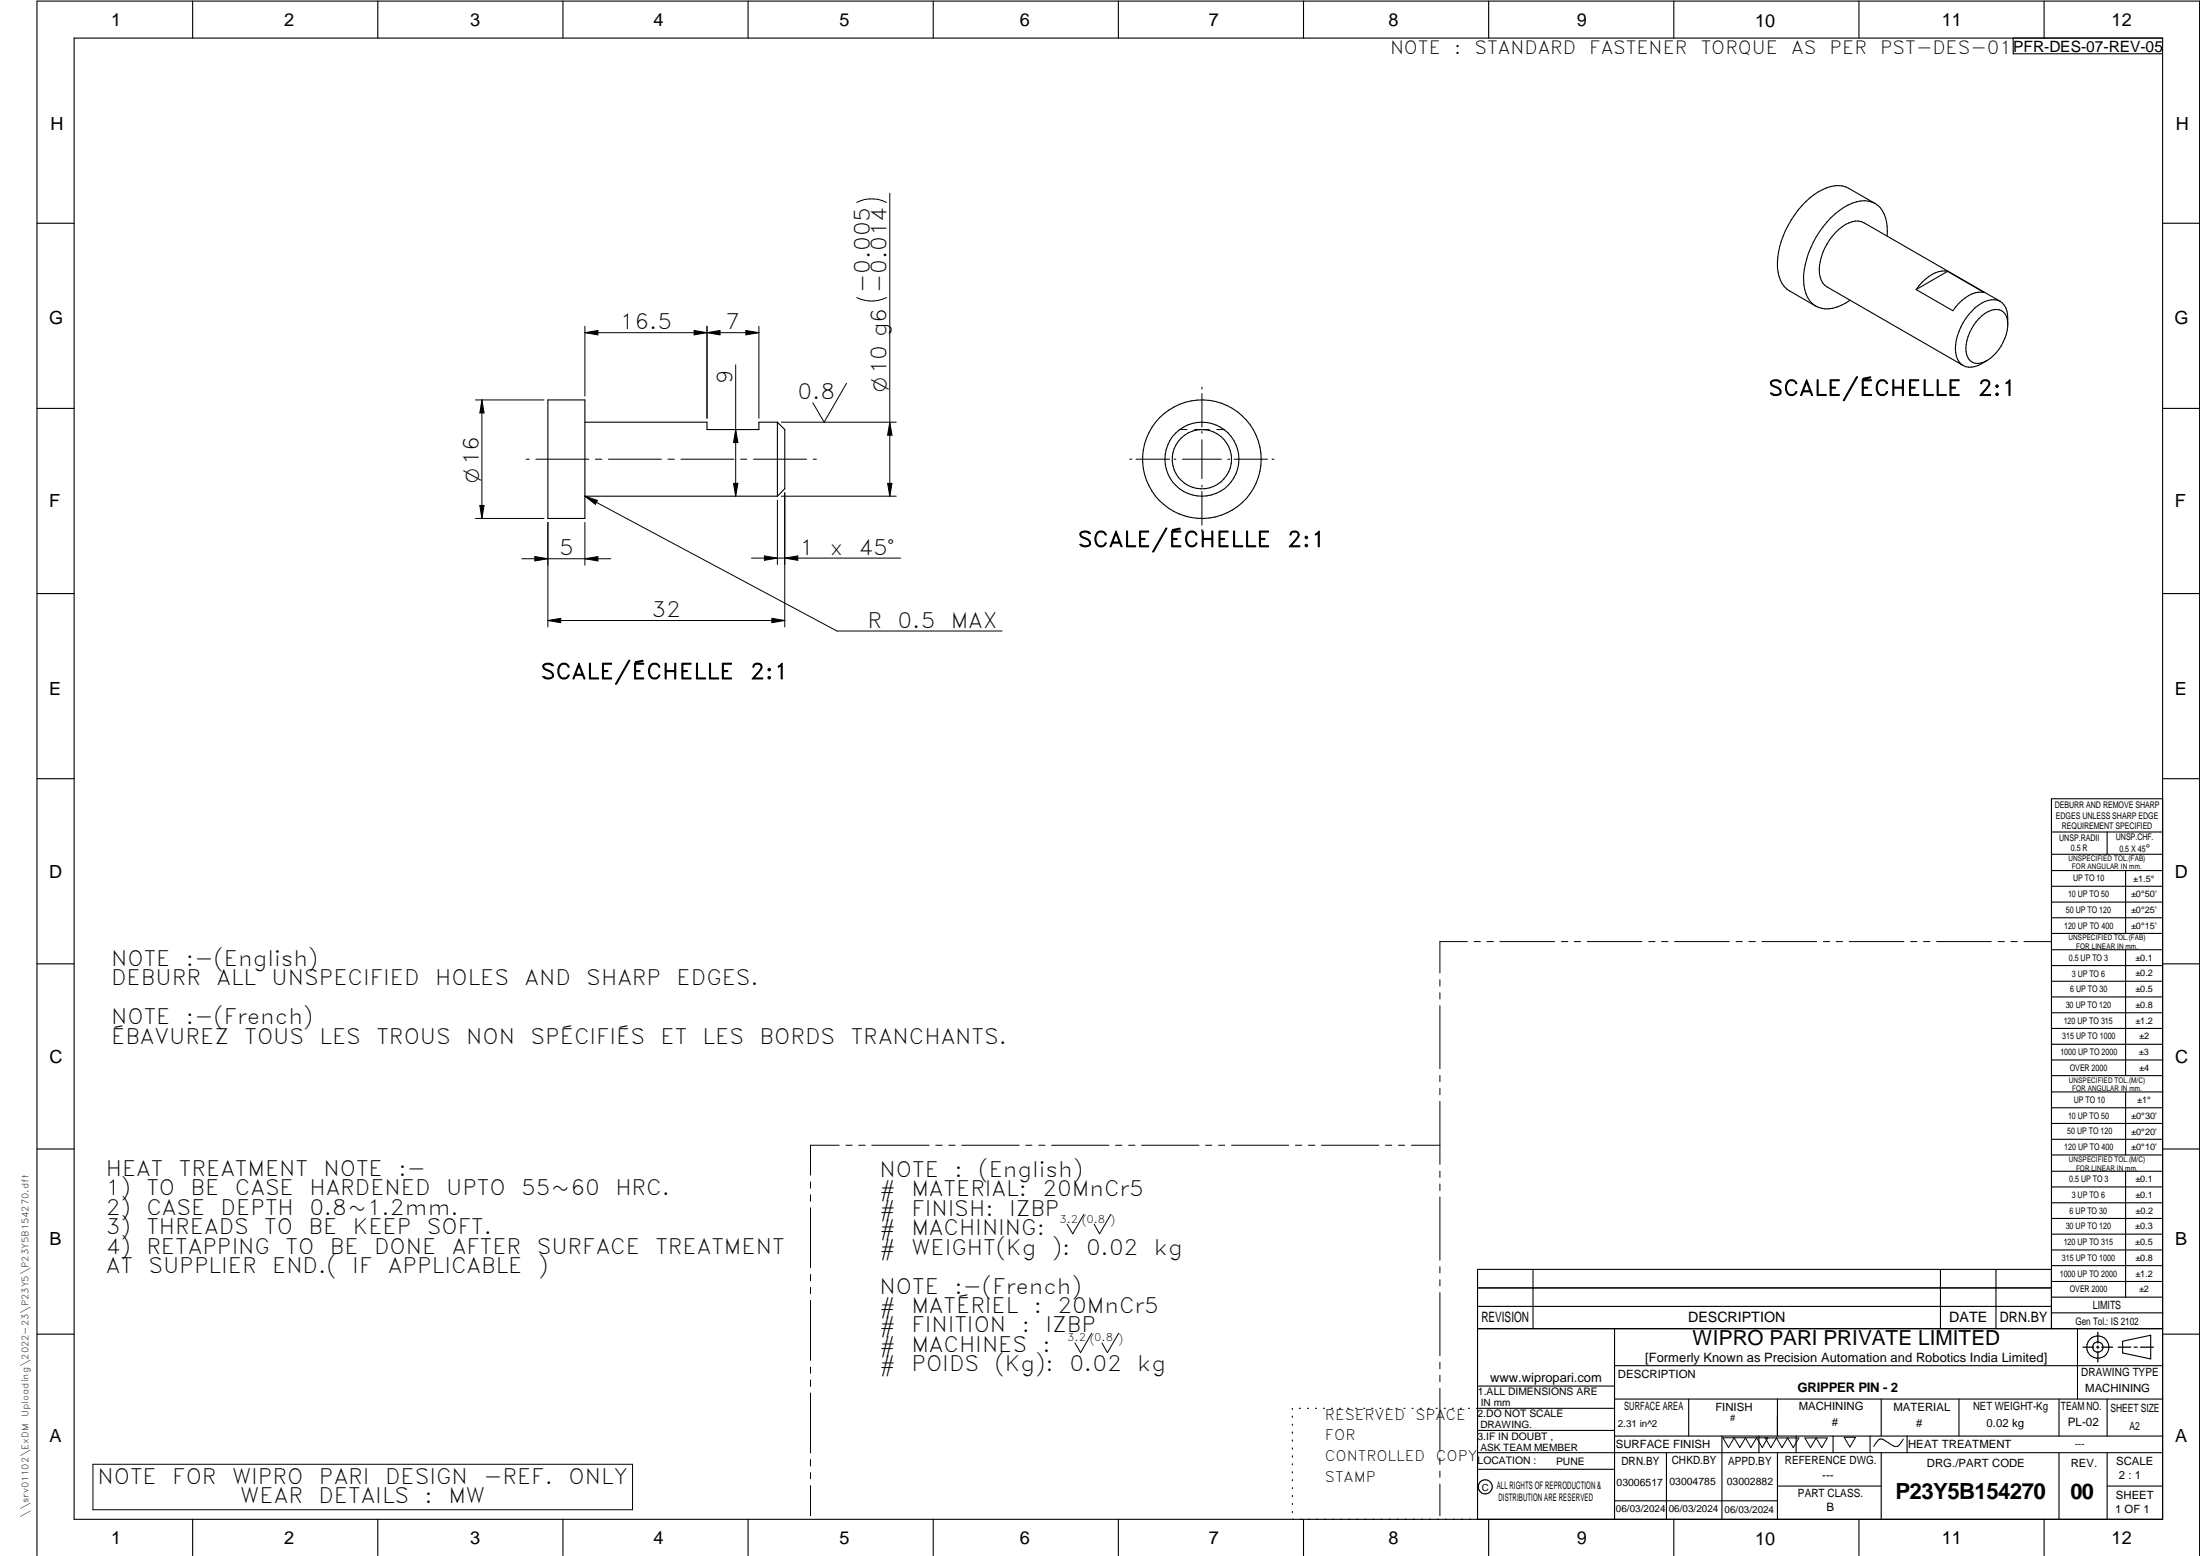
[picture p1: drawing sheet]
<svg xmlns="http://www.w3.org/2000/svg" width="594mm" height="420mm" viewBox="0 0 594 420" stroke-linecap="round" stroke-linejoin="round" font-family="sans-serif">
<g fill="none" stroke="#000" stroke-width=".3">
<path d="M20 10.3h564v400h-564zM52 .3v10M102 .3v10M152 .3v10M202 .3v10M252 .3v10M302 .3v10M352 .3v10M402 .3v10M452 .3v10M502 .3v10M543.6 10.3v4.2h40.4"/>
<path d="M552 .3v10M506.3 54.9l-7-4a8.1 8.1 0 0 0-8.3 .9 25.1 25.1 0 0 0-11 20.4 7.8 7.8 0 0 0 3.3 6.4l7 4.1M506.3 54.9a8.2 8.2 0 0 1 3.3 7.5v1.4M506.3 54.9a8.3 8.3 0 0 0-8.5 1.1 24.8 24.8 0 0 0-10.8 19.6 7.5 7.5 0 0 0 3.9 7.3 9.1 9.1 0 0 0 8.7-1.8M10 60.3h10M525.9 73.3l9.9 5.7a7.6 7.6 0 0 0-6.9 3l-1.6 1.9-9.9-5.7M525.9 73.3a7.7 7.7 0 0 0-6.9 2.9l-1.6 2M525.9 73.3l-8.5 4.9M584 60.3h10M536.5 97.4a7 7 0 0 1-5.7 1.6l-.7-.3M540.1 81.4l-36.8-21.2a6.1 6.1 0 0 0-6.8 1.8 15.2 15.2 0 0 0-5.2 11.9 4.9 4.9 0 0 0 2 3.6l36.8 21.2M540.1 81.4a6.4 6.4 0 0 0-6.8 1.8 15.5 15.5 0 0 0-5.2 12 4.5 4.5 0 0 0 2 3.5"/>
<path d="M540.1 81.4a5 5 0 0 1 2.1 4.5 12.2 12.2 0 0 1-6.4 11.8 3.3 3.3 0 0 1-4.9-2.8 11.9 11.9 0 0 1 6.8-11.1 3.2 3.2 0 0 1 4.5 3.4M10 110.3h10M147.9 108h10v32h-10zM157.9 114h33v2h14v-2h5M209.9 114v20M209.9 114l2 2v16l-2 2M584 110.3h10M157.9 134h52M10 160.3h10M584 160.3h10M10 210.3h10M584 215.7h-30v143.1"/>
<path d="M584 210.3h10M554 224.7h30M554 230.7h30M554 235.1h30M554 239.3h30M569 224.7v6M574 235.1v17M554 243.6h30M554 247.8h30M554 252.1h30M554 256.5h30M574 256.5v33.9"/>
<path d="M10 260.3h10M554 260.7h30M554 265h30M554 269.2h30M554 273.5h30M554 277.7h30M584 260.3h10M554 282h30M554 286.2h30M554 290.4h30M554 294.9h30M554 299.1h30"/>
<path d="M574 294.9v17M10 310.3h10M554 303.4h30M554 307.6h30M554 311.9h30M554 316.3h30M574 316.3v34M584 310.3h10M554 320.5h30M554 324.8h30M554 329h30M554 333.2h30"/>
<path d="M554 337.5h30M399 358.8h185M399 352.8h155M399 347.8h155M414 342.8v16M436 358.8v51.5M524 342.8v16M539 342.8v16M554 341.8h30M554 346h30M554 350.3h30M554 354.5h30"/>
<path d="M554 342.8h-155v67.5M561 358.8v19M10 360.3h10M399 374.3h37M436 368.8h148M436 377.8h148M456 377.8v10M480 377.8v10M508 377.8v10M529 377.8v10M556 377.8v10M569 377.8v10"/>
<path d="M573.2 362.2l7.6-1.6v6.3l-7.6-1.6zM584 360.3h10M349 380.3v.3M349 382.4v.3M349 384.6v.3M349 386.7v.3M349 388.8v.3M349 391v.3M349 393.1v.3M349 395.3v.3M349 397.4v.3M349 399.5v.3"/>
<path d="M350.9 380.3h.2M353.1 380.3h.2M355.2 380.3h.3M357.4 380.3h.3M359.6 380.3h.3M361.7 380.3h.3M363.9 380.3h.3M366.1 380.3h.3M368.3 380.3h.2M370.4 380.3h.3M372.6 380.3h.3M374.8 380.3h.3"/>
<path d="M376.9 380.3h.4M379.1 380.3h.3M381.3 380.3h.3M383.4 380.3h.4M385.6 380.3h.3M387.8 380.3h.3M390 380.3h.3M392.2 380.3h.3M394.3 380.3h.3M396.5 380.3h.3M398.7 380.3h37.3M399 386.2h37"/>
<path d="M399 396.7h37M436 387.8h148M450 392.3v18M465 387.8v22.5M475 387.8v4.5M480 392.3v18M485 387.8v4.5M495 387.8v4.5M505 387.8v4.5M508 392.3v18M515 387.8v4.5M556 392.3v18"/>
<path d="M569 392.3v18M584 392.3h-185M52 410.3v9.7M102 410.3v9.7M152 410.3v9.7M202 410.3v9.7M252 410.3v9.7M302 410.3v9.7M349 401.7v.3M349 403.8v.4M349 406v.3M349 408.1v.3"/>
<path d="M352 410.3v9.7M402 410.3v9.7M436 405.3h44M452 410.3v9.7M480 401.3h28M502 410.3v9.7M552 410.3v9.7M569 401.3h15M10 420v-419.7h584v419.7"/>
<circle cx="324.6" cy="124" r="10"/>
<circle cx="324.6" cy="124" r="16"/>
<circle cx="324.6" cy="124" r="8"/>
<circle cx="566.5" cy="363.8" r="2.99"/>
<circle cx="566.5" cy="363.7" r="1.41"/>
<circle cx="401.1" cy="401.5" r="1.9"/>
</g>
<path d="M566.5 359.7v3M562.5 363.8h2.9M566.1 363.8h.7M566.5 363.4v.7M566.5 364.9v2.8M567.6 363.8h2.9M572 363.8h3.4M576.3 363.8h.8M578 363.8h3.5" fill="none" stroke="#000" stroke-width=".34"/>
<g fill="none" stroke="#000" stroke-width=".27">
<path d="M239.4 54.7a9 9 0 0 0-8.1 0M240.3 52.2v81.8M157.9 88.1v18.8M157.9 89.8h47M157.9 89.8l3.6-.6v1.2zM187.4 89.2v1.2l7-1.2v1.2zM190.9 88.1v24.8M198.7 98.5v35.5M201.4 89.2l3.5 .6-3.5 .6zM204.9 88.1v24.8M239.4 80.3a9 9 0 0 1-8.1 0M128.4 108h18.5"/>
<path d="M130.1 108v32M130.1 108l.6 3.5h-1.1zM198.7 116l.6 3.5h-1.2zM211 114h31M228.6 103.5l-6.1 10.5-3-5.2M240.3 114l.6 3.5h-1.2zM318.6 116h1.9M322.6 116h4M324.6 104.5v.6M324.6 106.3v9M324.6 116.5v.5M324.6 118.7v10.5"/>
<path d="M328.6 116h1.9M128.4 140h18.5M129.6 136.5h1.1l-.6 3.5zM142.1 124h.8M144.7 124h14.3M157.9 134l68.1 36.4h44.6M157.9 134l3.4 1.1-.5 1.1zM160.8 124h1.7M164.3 124h14.3M180.4 124h1.7M183.9 124h14.3M198.1 130.5h1.2l-.6 3.5z"/>
<path d="M200 124h1.7M203.5 124h14.3M209.9 135v17.4M211 134h31M211.9 133.1v36.2M219.6 124h.9M239.7 130.5h1.2l-.6 3.5zM305 124h.6M306.8 124h9M317 124h.5M319.3 124h10.5M324.6 131v.5"/>
<path d="M324.6 132.7v9.1M331.5 124h.6M333.2 124h9.1M343.5 124h.5M140.9 150.9h24M144.4 150.3l3.5 .6-3.5 .6zM147.9 141.1v28.2M157.9 141.1v11.5M157.9 150.9l3.6-.6v1.2zM202.9 150.7h40.3M206.4 150.1l3.5 .6-3.5 .6zM211.9 150.7l3.5-.6v1.2z"/>
<path d="M324.6 142.9v.6M147.9 167.6l3.5-.6v1.1zM147.9 167.6h64M208.4 167l3.5 .6-3.5 .5zM396.2 254.3h-7.4v8.5M398.1 254.3h1.6M401.5 254.3h1.8M405 254.3h14.8M421.6 254.3h1.7M425.1 254.3h1.7M428.6 254.3h14.8M445.2 254.3h1.7"/>
<path d="M448.7 254.3h1.7M452.2 254.3h14.8M468.8 254.3h1.7M472.3 254.3h1.7M475.8 254.3h14.8M492.4 254.3h1.7M495.8 254.3h1.8M499.4 254.3h14.7M516 254.3h1.6M519.4 254.3h1.8M522.9 254.3h14.8M539.5 254.3h1.7"/>
<path d="M543 254.3h1.7M546.5 254.3h7.4M388.8 264.5v1.8M388.8 268.1v1.6M388.8 271.6v17M388.8 290.4v1.7M388.8 293.9v1.7M388.8 297.4v17M218.9 319.2v1.6M226.6 309.2h-7.7v8.1M228.4 309.2h1.7M231.9 309.2h1.7"/>
<path d="M235.4 309.2h15.5M252.7 309.2h1.7M256.2 309.2h1.7M259.7 309.2h15.5M277 309.2h1.7M280.5 309.2h1.7M284 309.2h15.5M301.2 309.2h1.8M304.8 309.2h1.7M308.3 309.2h15.5M325.5 309.2h1.7M329.1 309.2h1.6"/>
<path d="M332.6 309.2h15.4M349.8 309.2h1.7M353.3 309.2h1.7M356.8 309.2h15.5M374.1 309.2h1.7M377.6 309.2h1.7M381.1 309.2h7.7M388.8 316.2v1.7M388.8 319.7v1.7M218.9 322.6v1.8M218.9 326.1v16.2M292.7 327.9l-3 5.3-1.5-2.7"/>
<path d="M300 327.9l-3.1 5.3-1.5-2.7M388.8 323.2v17.1M218.9 344.1v1.8M218.9 347.6v1.7M218.9 351.2v16.1M388.8 342.1v1.6M388.8 345.6v1.7M388.8 349v17.1M218.9 369.1v1.7M218.9 372.6v1.8M218.9 376.1v16.2M294.8 360l-3 5.3-1.5-2.7"/>
<path d="M302.1 360l-3.1 5.3-1.4-2.7M388.8 367.9v1.7M388.8 371.4v1.7M388.8 374.9v17M25.1 395.4h145.7v12.3h-145.7zM218.9 394.1v1.8M218.9 397.6v1.7M388.8 393.7v1.7M388.8 397.2v1.7M465.2 388.2h12.2l-1.5 2.7-1.6-2.7-1.5 2.7-1.5-2.7-1.5 2.7-1.5-2.7-1.5 2.7zM476.7 388.3h9.1l-1.6 2.6-1.5-2.6-1.5 2.6-1.5-2.6-1.5 2.6zM487.4 388.3h6l-1.5 2.6-1.5-2.6-1.5 2.6z"/>
<path d="M498 388.1h3.1l-1.6 2.6zM514 388.6l-1.1 1.5a1.2 1.2 0 0 1-1.8 .3l-1.8-1.2a1.55 1.55 0 0 0-1.6-.6 1.55 1.55 0 0 0-1.2 1.1l-.5 .9M218.9 401.2v8.1M388.8 400.7v8.6"/>
</g>
<g fill="#000">
<path d="M157.9 89.8l3.6-.6v1.2zM187.4 89.2l3.5 .6-3.5 .6zM190.9 89.8l3.5-.6v1.2zM201.4 89.2l3.5 .6-3.5 .6zM130.1 108l.6 3.5h-1.1zM198.7 116l.6 3.5h-1.2zM240.3 114l.6 3.5h-1.2zM129.6 136.5h1.1l-.6 3.5zM157.9 134l3.4 1.1-.5 1.1zM198.1 130.5h1.2l-.6 3.5zM239.7 130.5h1.2l-.6 3.5zM144.4 150.3l3.5 .6-3.5 .6z"/>
<path d="M157.9 150.9l3.6-.6v1.2zM206.4 150.1l3.5 .6-3.5 .6zM211.9 150.7l3.5-.6v1.2zM147.9 167.6l3.5-.6v1.1zM208.4 167l3.5 .6-3.5 .5z"/>
</g>
<text font-size="6" x="511.8" y="404.8">P23Y5B154270</text>
<text font-size="5.9" x="559.1" y="404.7">00</text>
<g font-size="5.7">
<text x="234.9" y="79.1" transform="rotate(-90 234.9 79.1)">-0.005</text>
<text x="239.4" y="79.1" transform="rotate(-90 239.4 79.1)">-0.014</text>
<text x="167.4" y="88.9">16.5</text>
<text x="196" y="88.9">7</text>
<text x="197.8" y="103.7" transform="rotate(-90 197.8 103.7)">9</text>
<text x="215.4" y="107.9">0.8</text>
<text x="477.5" y="106.8">SCALE/ÉCHELLE</text>
<text x="534.1" y="106.8">2:1</text>
<text x="151" y="150">5</text>
<text x="215.9" y="149.8">1</text>
<text x="224.1" y="149.8">x</text>
<text x="231.8" y="149.8">45°</text>
<text x="291" y="147.7">SCALE/ÉCHELLE</text>
<text x="347.6" y="147.7">2:1</text>
<text x="176" y="166.7">32</text>
<text x="234.3" y="169.5">R</text>
<text x="242.4" y="169.5">0.5</text>
<text x="256.7" y="169.5">MAX</text>
<text x="146" y="183.3">SCALE/ÉCHELLE</text>
<text x="202.5" y="183.3">2:1</text>
<text x="30" y="260.8">NOTE</text>
<text x="50.2" y="260.8">:-(English)</text>
<text x="30" y="266.1">DEBURR</text>
<text x="58.5" y="266.1">ALL</text>
<text x="73.4" y="266.1">UNSPECIFIED</text>
<text x="117.5" y="266.1">HOLES</text>
<text x="141.7" y="266.1">AND</text>
<text x="158.3" y="266.1">SHARP</text>
<text x="182.7" y="266.1">EDGES.</text>
<text x="30" y="276.6">NOTE</text>
<text x="30" y="281.8">ÉBAVUREZ</text>
<text x="50.2" y="276.6">:-(French)</text>
<text x="66" y="281.8">TOUS</text>
<text x="86.3" y="281.8">LES</text>
<text x="101.6" y="281.8">TROUS</text>
<text x="125.9" y="281.8">NON</text>
<text x="143.3" y="281.8">SPÉCIFIÉS</text>
<text x="178.4" y="281.8">ET</text>
<text x="189.7" y="281.8">LES</text>
<text x="205.1" y="281.8">BORDS</text>
<text x="229.7" y="281.8">TRANCHANTS.</text>
<text x="28.6" y="317.5">HEAT</text>
<text x="48.3" y="317.5">TREATMENT</text>
<text x="87.4" y="317.5">NOTE</text>
<text x="107.6" y="317.5">:-</text>
<text x="237.5" y="317.8">NOTE</text>
<text x="257.7" y="317.8">:</text>
<text x="264.1" y="317.8">(English)</text>
<text x="28.6" y="322.8">1)</text>
<text x="39.5" y="322.8">TO</text>
<text x="51.5" y="322.8">BE</text>
<text x="63.4" y="322.8">CASE</text>
<text x="83.5" y="322.8">HARDENED</text>
<text x="120.4" y="322.8">UPTO</text>
<text x="140.8" y="322.8">55~60</text>
<text x="166.2" y="322.8">HRC.</text>
<text x="237.5" y="323">#</text>
<text x="246.1" y="323">MATERIAL:</text>
<text x="281.5" y="323">20MnCr5</text>
<text x="28.6" y="328">2)</text>
<text x="39.5" y="328">CASE</text>
<text x="59.6" y="328">DEPTH</text>
<text x="83.5" y="328">0.8~1.2mm.</text>
<text x="237.5" y="328.3">#</text>
<text x="246.1" y="328.3">FINISH:</text>
<text x="272.5" y="328.3">IZBP</text>
<text x="28.6" y="333.3">3)</text>
<text x="39.5" y="333.3">THREADS</text>
<text x="71.4" y="333.3">TO</text>
<text x="83.3" y="333.3">BE</text>
<text x="95.3" y="333.3">KEEP</text>
<text x="115.3" y="333.3">SOFT.</text>
<text x="237.5" y="333.5">#</text>
<text x="246.1" y="333.5">MACHINING:</text>
<text x="28.6" y="338.5">4)</text>
<text x="39.5" y="338.5">RETAPPING</text>
<text x="77.1" y="338.5">TO</text>
<text x="89" y="338.5">BE</text>
<text x="101" y="338.5">DONE</text>
<text x="122" y="338.5">AFTER</text>
<text x="144.9" y="338.5">SURFACE</text>
<text x="177" y="338.5">TREATMENT</text>
<text x="237.5" y="338.8">#</text>
<text x="246.1" y="338.8">WEIGHT(Kg</text>
<text x="284" y="338.8">):</text>
<text x="293.3" y="338.8">0.02</text>
<text x="311.6" y="338.8">kg</text>
<text x="28.6" y="343.8">AT</text>
<text x="40.1" y="343.8">SUPPLIER</text>
<text x="73.5" y="343.8">END.(</text>
<text x="95.1" y="343.8">IF</text>
<text x="104.7" y="343.8">APPLICABLE</text>
<text x="145.3" y="343.8">)</text>
<text x="237.5" y="349.3">NOTE</text>
<text x="257.7" y="349.3">:-(French)</text>
<text x="237.5" y="354.5">#</text>
<text x="237.5" y="359.8">#</text>
<text x="246.1" y="359.8">FINITION</text>
<text x="246.1" y="354.5">MATÉRIEL</text>
<text x="275.9" y="359.8">:</text>
<text x="279.2" y="354.5">:</text>
<text x="282.3" y="359.8">IZBP</text>
<text x="285.6" y="354.5">20MnCr5</text>
<text x="237.5" y="365">#</text>
<text x="246.1" y="365">MACHINES</text>
<text x="281.5" y="365">:</text>
<text x="237.5" y="370.3">#</text>
<text x="246.1" y="370.3">POIDS</text>
<text x="268.5" y="370.3">(Kg):</text>
<text x="288.8" y="370.3">0.02</text>
<text x="307.1" y="370.3">kg</text>
<text x="26.3" y="400.6">NOTE</text>
<text x="46.5" y="400.6">FOR</text>
<text x="62.7" y="400.6">WIPRO</text>
<text x="86.1" y="400.6">PARI</text>
<text x="104" y="400.6">DESIGN</text>
<text x="130.5" y="400.6">-REF.</text>
<text x="153.5" y="400.6">ONLY</text>
<text x="64.9" y="405.9">WEAR</text>
<text x="86" y="405.9">DETAILS</text>
<text x="114.7" y="405.9">:</text>
<text x="121.1" y="405.9">MW</text>
</g>
<text font-size="5.6" x="457" y="363.2">WIPRO PARI PRIVATE LIMITED</text>
<g font-size="5.4">
<text x="239.4" y="105.7" transform="rotate(-90 239.4 105.7)">O10 g6</text>
<text x="129.3" y="130.3" transform="rotate(-90 129.3 130.3)">O16</text>
</g>
<g font-size="4.9">
<text x="30" y="6.9">1</text>
<text x="76.7" y="6.9">2</text>
<text x="127" y="6.9">3</text>
<text x="176.5" y="6.9">4</text>
<text x="226.7" y="6.9">5</text>
<text x="275.4" y="6.9">6</text>
<text x="326.4" y="6.9">7</text>
<text x="375" y="6.9">8</text>
<text x="425.8" y="6.9">9</text>
<text x="473.9" y="7.3">10</text>
<text x="524.3" y="6.9">11</text>
<text x="570.2" y="6.9">12</text>
<text x="375.4" y="14.5">NOTE</text>
<text x="392.7" y="14.5">:</text>
<text x="398.2" y="14.5">STANDARD</text>
<text x="429.2" y="14.5">FASTENER</text>
<text x="459.2" y="14.5">TORQUE</text>
<text x="483.7" y="14.5">AS</text>
<text x="494.1" y="14.5">PER</text>
<text x="507.7" y="14.5">PST-DES-01</text>
<text x="13.6" y="35.1">H</text>
<text x="587.6" y="35.1">H</text>
<text x="13.2" y="87.5">G</text>
<text x="587.2" y="87.5">G</text>
<text x="13.2" y="137">F</text>
<text x="587.2" y="137">F</text>
<text x="13.2" y="187.6">E</text>
<text x="587.2" y="187.6">E</text>
<text x="13.2" y="237">D</text>
<text x="587.2" y="237">D</text>
<text x="13.4" y="287.1">C</text>
<text x="587.4" y="287.1">C</text>
<text x="13.4" y="336.2">B</text>
<text x="587.4" y="336.2">B</text>
<text x="13.4" y="389.3">A</text>
<text x="587.4" y="389.3">A</text>
<text x="30" y="416.9">1</text>
<text x="76.7" y="416.9">2</text>
<text x="127" y="416.9">3</text>
<text x="176.5" y="416.9">4</text>
<text x="226.7" y="416.9">5</text>
<text x="275.4" y="416.9">6</text>
<text x="326.4" y="416.9">7</text>
<text x="375" y="416.9">8</text>
<text x="425.8" y="416.9">9</text>
<text x="473.9" y="417.3">10</text>
<text x="524.3" y="416.9">11</text>
<text x="570.2" y="416.9">12</text>
</g>
<text font-size="4.2" x="543.6" y="14">PFR-DES-07-REV-05</text>
<g font-size="3.9">
<text x="400" y="357.1">REVISION</text>
<text x="455.9" y="357.1">DESCRIPTION</text>
<text x="526.4" y="357.1">DATE</text>
<text x="540" y="357.1">DRN.BY</text>
<text x="357.8" y="383.3">RESERVED</text>
<text x="382.3" y="383.3">SPACE</text>
<text x="357.8" y="388.9">FOR</text>
<text x="357.8" y="394.5">CONTROLLED</text>
<text x="387.8" y="394.5">COPY</text>
<text x="357.8" y="400">STAMP</text>
</g>
<text font-size="3.6" x="485.4" y="375.8">GRIPPER PIN - 2</text>
<g font-size="3.5">
<text x="444.3" y="367.7">[Formerly Known as Precision Automation and Robotics India Limited]</text>
<text x="402.4" y="373.3">www.wipropari.com</text>
</g>
<g font-size="3.1">
<text x="565.1" y="353.5">LIMITS</text>
<text x="562" y="371.7">DRAWING TYPE</text>
<text x="436.9" y="372.1">DESCRIPTION</text>
<text x="563.1" y="375.9">MACHINING</text>
<text x="438.6" y="380.8">SURFACE AREA</text>
<text x="463.2" y="380.9">FINISH</text>
<text x="485.7" y="380.8">MACHINING</text>
<text x="511.3" y="380.9">MATERIAL</text>
<text x="532.8" y="380.7">NET WEIGHT-Kg</text>
<text x="556.5" y="380.7">TEAM NO.</text>
<text x="569.9" y="381.2">SHEET SIZE</text>
<text x="494.6" y="385.1">#</text>
<text x="517.4" y="385.3">#</text>
<text x="536.4" y="385.3">0.02 kg</text>
<text x="558.4" y="385.1">PL-02</text>
<text x="575" y="386.1">A2</text>
<text x="436.3" y="391">SURFACE FINISH</text>
<text x="437.8" y="395.5">DRN.BY</text>
<text x="451.4" y="395.4">CHKD.BY</text>
<text x="466.6" y="395.5">APPD.BY</text>
<text x="482" y="395.4">REFERENCE DWG.</text>
<text x="515.3" y="391.1">HEAT TREATMENT</text>
<text x="571.4" y="395.6">SCALE</text>
<text x="492.1" y="399.4">---</text>
<text x="520.4" y="396.2">DRG./PART CODE</text>
<text x="559.2" y="396.1">REV.</text>
<text x="572.2" y="399.5">2 : 1</text>
<text x="485.5" y="404.3">PART CLASS.</text>
<text x="493.2" y="407.9">B</text>
<text x="571.4" y="404.7">SHEET</text>
<text x="571.2" y="408.4">1 OF 1</text>
</g>
<text font-size="3" x="579.5" y="230.1">°</text>
<g font-size="2.8">
<text x="286.1" y="330.1">3.2 (0.8 )</text>
<text x="560.4" y="357.7">Gen Tol.: IS 2102</text>
<text x="288.2" y="362.2">3.2 (0.8 )</text>
<text x="399.1" y="376.6">1.ALL DIMENSIONS ARE</text>
<text x="399" y="382.7">2.DO NOT SCALE</text>
<text x="399" y="388.7">3.IF IN DOUBT ,</text>
<text x="399" y="395.4">LOCATION :</text>
<text x="420.2" y="395.6">PUNE</text>
<text x="404.2" y="402">ALL RIGHTS OF REPRODUCTION &amp;</text>
<text x="436.5" y="401.2">03006517</text>
<text x="450.8" y="400.9">03004785</text>
<text x="466.3" y="401">03002882</text>
<text x="404.7" y="405.4">DISTRIBUTION ARE RESERVED</text>
</g>
<g font-size="2.7">
<text x="399.9" y="379.7">IN mm</text>
<text x="399.7" y="385.7">DRAWING.</text>
<text x="436.9" y="385.4">2.31 in^2</text>
<text x="399.7" y="391.8">ASK TEAM MEMBER</text>
<text x="400.1" y="402.5">C</text>
<text x="436.4" y="408.3">06/03/2024</text>
<text x="450.6" y="408.4">06/03/2024</text>
<text x="465.7" y="408.5">06/03/2024</text>
</g>
<g font-size="2.5">
<text x="554.9" y="218.3">DEBURR AND REMOVE SHARP</text>
<text x="555.2" y="221">EDGES UNLESS SHARP EDGE</text>
<text x="556.1" y="227.1">UNSP.RADII</text>
<text x="556.8" y="223.8">REQUIREMENT SPECIFIED</text>
<text x="571.4" y="226.9">UNSP.CHF.</text>
<text x="559.2" y="229.9">0.5 R</text>
<text x="572.3" y="230.1">0.5 X 45</text>
<text x="559.8" y="238">UP TO 10</text>
<text x="576.1" y="238.1">±1.5°</text>
<text x="558.5" y="242.2">10 UP TO 50</text>
<text x="575.5" y="242.3">±0°50'</text>
<text x="557.4" y="250.7">120 UP TO 400</text>
<text x="557.9" y="246.5">50 UP TO 120</text>
<text x="575.5" y="250.7">±0°15'</text>
<text x="575.5" y="246.5">±0°25'</text>
<text x="558.7" y="259.4">0.5 UP TO 3</text>
<text x="559.5" y="263.7">3 UP TO 6</text>
<text x="576.6" y="263.6">±0.2</text>
<text x="576.6" y="259.4">±0.1</text>
<text x="559" y="267.9">6 UP TO 30</text>
<text x="576.6" y="267.9">±0.5</text>
<text x="557.8" y="272.2">30 UP TO 120</text>
<text x="576.6" y="272.2">±0.8</text>
<text x="556.9" y="280.7">315 UP TO 1000</text>
<text x="557.3" y="276.4">120 UP TO 315</text>
<text x="576.6" y="276.4">±1.2</text>
<text x="577.7" y="280.7">±2</text>
<text x="556.4" y="284.9">1000 UP TO 2000</text>
<text x="577.6" y="284.9">±3</text>
<text x="558.9" y="289.2">OVER 2000</text>
<text x="577.7" y="289.3">±4</text>
<text x="560" y="297.9">UP TO 10</text>
<text x="577.1" y="297.9">±1°</text>
<text x="558.5" y="302.1">10 UP TO 50</text>
<text x="575.5" y="302.1">±0°30'</text>
<text x="557.4" y="310.6">120 UP TO 400</text>
<text x="558.2" y="306.3">50 UP TO 120</text>
<text x="575.5" y="310.6">±0°10'</text>
<text x="575.5" y="306.4">±0°20'</text>
<text x="558.8" y="319.2">0.5 UP TO 3</text>
<text x="559.4" y="323.4">3 UP TO 6</text>
<text x="576.6" y="319.2">±0.1</text>
<text x="576.6" y="323.5">±0.1</text>
<text x="558.9" y="327.7">6 UP TO 30</text>
<text x="576.7" y="327.7">±0.2</text>
<text x="557.8" y="332">30 UP TO 120</text>
<text x="576.6" y="332">±0.3</text>
<text x="556.8" y="340.5">315 UP TO 1000</text>
<text x="557.3" y="336.3">120 UP TO 315</text>
<text x="576.6" y="336.3">±0.5</text>
<text x="576.6" y="340.5">±0.8</text>
<text x="556.2" y="344.7">1000 UP TO 2000</text>
<text x="576.6" y="344.7">±1.2</text>
<text x="558.9" y="349">OVER 2000</text>
<text x="577.6" y="349">±2</text>
<text x="467.2" y="383.8">#</text>
<text x="560.4" y="390.7">---</text>
</g>
<g font-size="2.4">
<text x="7.7" y="382.7" transform="rotate(-90 7.7 382.7)">Uploading\2022-23\P23Y5\P23Y5B154270.dft</text>
<text x="7.7" y="409.8" transform="rotate(-90 7.7 409.8)">\\srv01102\ExDM</text>
</g>
<g font-size="2.1">
<text x="558.5" y="232.4">UNSPECIFIED TOL.(FAB)</text>
<text x="559.5" y="234.7">FOR ANGULAR IN mm.</text>
<text x="558.6" y="253.9">UNSPECIFIED TOL.(FAB)</text>
<text x="560.7" y="256.3">FOR LINEAR IN mm.</text>
<text x="558.7" y="292.3">UNSPECIFIED TOL.(M/C)</text>
<text x="559.6" y="294.7">FOR ANGULAR IN mm.</text>
<text x="558.7" y="313.7">UNSPECIFIED TOL.(M/C)</text>
<text x="560.6" y="316.1">FOR LINEAR IN mm.</text>
</g>
</svg>
